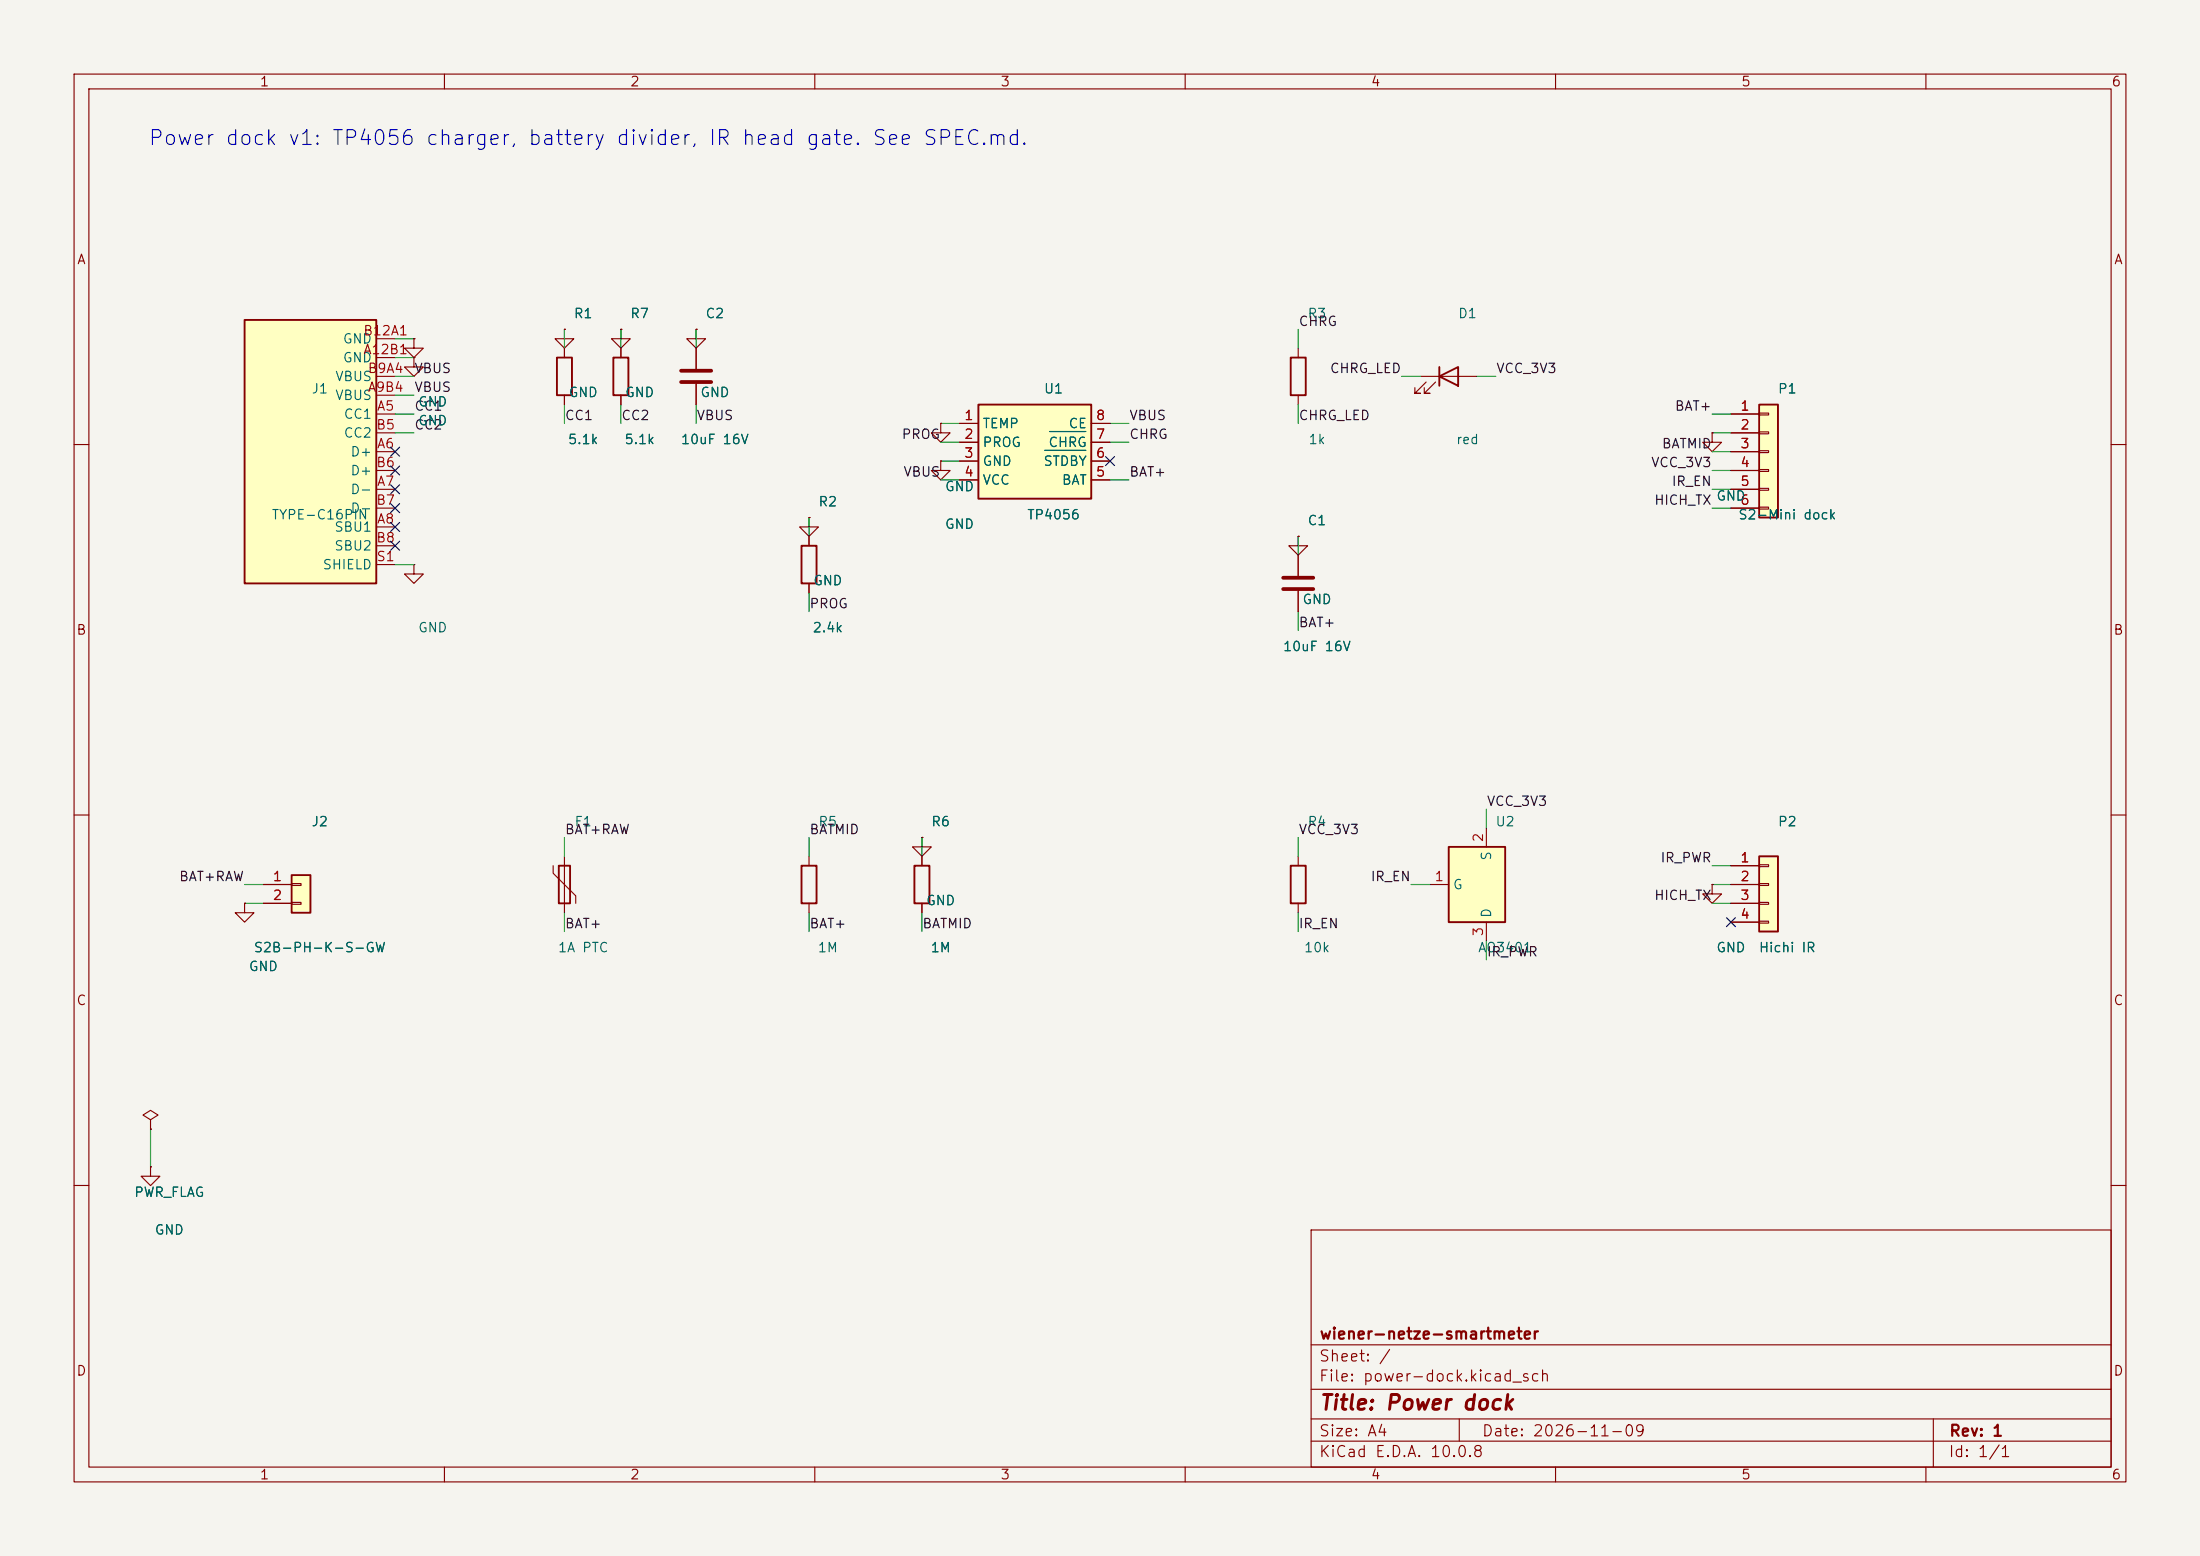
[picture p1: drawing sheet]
<svg xmlns="http://www.w3.org/2000/svg" width="297mm" height="210mm" viewBox="0 0 297 210" stroke-linecap="round" stroke-linejoin="round" font-family="sans-serif">
<path d="M0 0h297v210h-297z" fill="#f5f4ef" stroke="#f5f4ef" stroke-width=".14"/>
<g fill="none" stroke="#840000" stroke-width=".15">
<path d="M10 10h277v190h-277zM12 12h273v186h-273zM60 10v2M110 10v2M160 10v2M210 10v2M260 10v2M55.9 48.3v1.2h1.2l-1.2 1.3-1.3-1.3h1.3M55.9 48.3h.1M10 60h2M109.2 72.4v1.3M109.2 78.7v1.3"/>
<path d="M285 60h2M10 110h2M285 110h2M10 160h2M177 166h108v32h-108zM285 160h2M60 198v2M110 198v2M160 198v2M177 194.5h108M177 191.5h108M177 187.5h108"/>
<path d="M177 181.5h108M197 191.5v3M210 198v2M260 198v2M261 191.5v6.5"/>
</g>
<path d="M108.2 73.7h2v5h-2z" fill="none" stroke="#840000" stroke-width=".25"/>
<path d="M237.5 115.6h2.5v10.1h-2.5z" fill="#ffffc2"/>
<path d="M75.2 48.3h2v5h-2zM82.8 48.3h2v5h-2zM237.5 115.6h2.5v10.1h-2.5z" fill="none" stroke="#840000" stroke-width=".25"/>
<g fill="none" stroke="#840000" stroke-width=".15">
<path d="M76.2 47v1.3M76.2 53.3v1.3M83.8 44.5v1.2h1.3l-1.3 1.3-1.3-1.3h1.3M83.8 44.5h.1M83.8 47v1.3M83.8 53.3v1.3M231.1 119.4v1.3h1.3l-1.3 1.2-1.2-1.2h1.2M231.1 119.4h.1M233.7 116.8h3.8M233.7 119.4h3.8M237.5 116.7h1.3v.3h-1.3zM237.5 119.3h1.3v.2h-1.3z"/>
<path d="M233.7 121.9h3.8M233.7 124.5h3.8M237.5 121.8h1.3v.2h-1.3zM237.5 124.3h1.3v.3h-1.3z"/>
</g>
<path d="M132.1 54.6h15.2v12.7h-15.2z" fill="#ffffc2"/>
<path d="M132.1 54.6h15.2v12.7h-15.2z" fill="none" stroke="#840000" stroke-width=".25"/>
<path d="M129.5 57.2h2.6M129.5 59.7h2.6M147.3 57.2h2.6M147.3 59.7h2.6M129.5 62.2h2.6M129.5 64.8h2.6M147.3 62.2h2.6M147.3 64.8h2.6" fill="none" stroke="#840000" stroke-width=".15"/>
<path d="M141.7 58.2h4.9M141 60.8h5.6" fill="none" stroke="#006464" stroke-width=".15"/>
<path d="M33 43.2h17.8v35.5h-17.8z" fill="#ffffc2"/>
<path d="M33 43.2h17.8v35.5h-17.8zM75.4 116.8h1.6v5.1h-1.6zM108.2 116.8h2v5.1h-2zM123.4 116.8h2.1v5.1h-2.1z" fill="none" stroke="#840000" stroke-width=".25"/>
<g fill="none" stroke="#840000" stroke-width=".15">
<path d="M50.8 55.9h2.5M50.8 53.3h2.5M50.8 48.3h2.5M50.8 58.4h2.5M50.8 50.8h2.5M50.8 45.7h2.5M76.2 44.5v1.2h1.3l-1.3 1.3-1.3-1.3h1.3M76.2 44.5h.1M127 57.2v1.2h1.3l-1.3 1.3-1.3-1.3h1.3M127 57.2h.1M50.8 61h2.5M50.8 66h2.5"/>
<path d="M50.8 71.1h2.5M50.8 63.5h2.5M50.8 68.6h2.5M50.8 73.7h2.5M50.8 76.2h2.5M55.9 76.2v1.3h1.2l-1.2 1.2-1.3-1.2h1.3M55.9 76.2h.1M109.2 69.9v1.2h1.3l-1.3 1.3-1.3-1.3h1.3M109.2 69.9h.1M127 62.2v1.3h1.3l-1.3 1.3-1.3-1.3h1.3M127 62.2h.1M74.7 116.8v1.1l3 3v1"/>
<path d="M76.2 115.6v7.6M109.2 115.6v1.2M124.5 113v1.3h1.2l-1.2 1.3-1.3-1.3h1.3M124.5 113h.1M124.5 115.6v1.2M33 121.9v1.3h1.3l-1.3 1.3-1.3-1.3h1.3M33 121.9h.1M109.2 121.9v1.3M124.5 121.9v1.3M20.3 151.1l1-.6-1-.6-1 .6 1 .6v1.3M20.3 152.4h.1M20.3 157.5v1.3h1.3l-1.3 1.2-1.3-1.2h1.3"/>
<path d="M20.3 157.5h.1"/>
</g>
<path d="M39.4 118.1h2.5v5.1h-2.5z" fill="#ffffc2"/>
<path d="M174.2 48.3h2.1v5h-2.1zM194.3 50.8l2.5-1.3v2.6zM194.3 49.5v2.6M39.4 118.1h2.5v5.1h-2.5zM174.2 116.8h2.1v5.1h-2.1z" fill="none" stroke="#840000" stroke-width=".25"/>
<g fill="none" stroke="#840000" stroke-width=".15">
<path d="M55.9 45.7v1.3h1.2l-1.2 1.3-1.3-1.3h1.3M55.9 45.7h.1M94 44.5v1.2h1.2l-1.2 1.3-1.3-1.3h1.3M94 44.5h.1M94 47v2.8M94 51.8v2.8M175.3 47v1.3M175.3 53.3v1.3M191.8 50.8h7.6M192.5 51.6l-1.5 1.5h.8h-.8v-.8M193.8 51.6l-1.5 1.5h.7h-.7v-.8M231.1 58.4v1.3h1.3l-1.3 1.3-1.2-1.3h1.2"/>
<path d="M231.1 58.4h.1M175.3 72.4v1.3h1.2l-1.2 1.2-1.3-1.2h1.3M175.3 72.4h.1M35.6 119.4h3.8M39.4 119.3h1.2v.2h-1.2zM175.3 115.6v1.2M35.6 121.9h3.8M39.4 121.8h1.2v.2h-1.2zM175.3 121.9v1.3"/>
</g>
<path d="M91.9 50h4.1M91.9 51.6h4.1" fill="none" stroke="#840000" stroke-width=".51"/>
<path d="M195.6 114.3h7.6v10.2h-7.6z" fill="#ffffc2"/>
<path d="M195.6 114.3h7.6v10.2h-7.6z" fill="none" stroke="#840000" stroke-width=".25"/>
<path d="M175.3 74.9v2.8M175.3 79.8v2.8M193 119.4h2.6M200.7 111.8v2.5M200.7 124.5v2.5" fill="none" stroke="#840000" stroke-width=".15"/>
<path d="M173.2 78h4.1M173.2 79.5h4.1" fill="none" stroke="#840000" stroke-width=".51"/>
<path d="M237.5 54.6h2.5v15.3h-2.5z" fill="#ffffc2"/>
<path d="M237.5 54.6h2.5v15.3h-2.5z" fill="none" stroke="#840000" stroke-width=".25"/>
<g fill="none" stroke="#840000" stroke-width=".15">
<path d="M55.9 48.3h.1M55.9 45.7h.1M76.2 44.5h.1M76.2 47v1.3M76.2 53.3v1.3M83.8 44.5h.1M83.8 47v1.3M83.8 53.3v1.3M94 44.5h.1M94 47v2.8M94 51.8v2.8M127 57.2h.1"/>
<path d="M129.5 57.2h2.6M129.5 59.7h2.6M147.3 57.2h2.6M147.3 59.7h2.6M231.1 58.4h.1M233.7 55.9h3.8M233.7 58.4h3.8M237.5 55.8h1.3v.2h-1.3zM237.5 58.3h1.3v.2h-1.3zM109.2 69.9h.1M109.2 72.4v1.3M109.2 78.7v1.3"/>
<path d="M127 62.2h.1M129.5 62.2h2.6M129.5 64.8h2.6M147.3 62.2h2.6M147.3 64.8h2.6M175.3 72.4h.1M175.3 74.9v2.8M175.3 79.8v2.8M233.7 61h3.8M233.7 63.5h3.8M233.7 66h3.8M233.7 68.6h3.8"/>
<path d="M237.5 60.8h1.3v.3h-1.3zM237.5 63.4h1.3v.2h-1.3zM237.5 65.9h1.3v.3h-1.3zM237.5 68.5h1.3v.2h-1.3zM35.6 119.4h3.8M124.5 113h.1M124.5 115.6v1.2M231.1 119.4h.1M233.7 116.8h3.8M233.7 119.4h3.8M33 121.9h.1M35.6 121.9h3.8"/>
<path d="M124.5 121.9v1.3M233.7 121.9h3.8M233.7 124.5h3.8M20.3 152.4h.1M20.3 157.5h.1"/>
</g>
<g fill="none" stroke="#009600" stroke-width=".15">
<path d="M53.3 50.8h2.6M53.3 45.7h2.6M53.3 58.4h2.6M53.3 55.9h2.6M53.3 53.3h2.6M53.3 48.3h2.6M76.2 44.5v2.5M76.2 54.6v2.6M83.8 44.5v2.5M83.8 54.6v2.6M94 44.5v2.5M94 54.6v2.6"/>
<path d="M127 57.2h2.5M127 59.7h2.5M149.9 57.2h2.5M149.9 59.7h2.5M175.3 44.5v2.5M175.3 54.6v2.6M189.2 50.8h2.6M199.4 50.8h2.5M231.1 58.4h2.6M231.1 55.9h2.6M53.3 76.2h2.6M109.2 69.9v2.5"/>
<path d="M127 64.8h2.5M127 62.2h2.5M149.9 64.8h2.5M175.3 72.4v2.5M231.1 68.6h2.6M231.1 61h2.6M231.1 63.5h2.6M231.1 66h2.6M109.2 80v2.6M175.3 82.6v2.5M33 119.4h2.6M76.2 113v2.6"/>
<path d="M109.2 113v2.6M124.5 113v2.6M175.3 113v2.6M190.5 119.4h2.5M200.7 109.2v2.6M231.1 119.4h2.6M231.1 116.8h2.6M33 121.9h2.6M76.2 123.2v2.5M109.2 123.2v2.5M124.5 123.2v2.5M175.3 123.2v2.5"/>
<path d="M200.7 127v2.5M231.1 121.9h2.6M20.3 152.4v5.1"/>
</g>
<g fill="none" stroke="#000084" stroke-width=".15">
<path d="M52.7 60.4l1.2 1.2M52.7 73.1l1.2 1.2M52.7 65.4l1.2 1.2M52.7 62.9l1.2 1.2M52.7 70.5l1.2 1.2M52.7 68l1.2 1.2M53.9 60.4l-1.2 1.2M53.9 73.1l-1.2 1.2M53.9 65.4l-1.2 1.2M53.9 62.9l-1.2 1.2M53.9 70.5l-1.2 1.2M53.9 68l-1.2 1.2"/>
<path d="M149.3 61.6l1.2 1.2M150.5 61.6l-1.2 1.2M233.1 123.9l1.2 1.2M234.3 123.9l-1.2 1.2"/>
</g>
<path d="M141.7 58.2h4.9M141 60.8h5.6" fill="none" stroke="#006464" stroke-width=".15"/>
<text font-size="2" fill="#0000c2" x="19.9" y="20.1">Power dock v1: TP4056 charger, battery divider, IR head gate. See SPEC.md.</text>
<text font-size="2" fill="#840000" x="178" y="190.8">Title: Power dock</text>
<g font-size="1.5" fill="#840000">
<text x="178" y="184.1">Sheet: /</text>
<text x="178" y="181.1">wiener-netze-smartmeter</text>
<text x="178" y="186.8">File: power-dock.kicad_sch</text>
<text x="178" y="197">KiCad E.D.A. 10.0.8</text>
<text x="178" y="194.2">Size: A4</text>
<text x="200" y="194.2">Date: 2026-11-09</text>
<text x="263" y="197">Id: 1/1</text>
<text x="263" y="194.2">Rev: 1</text>
</g>
<g font-size="1.3" fill="#840000">
<text x="35" y="12">1</text>
<text x="85" y="12">2</text>
<text x="135" y="12">3</text>
<text x="185" y="12">4</text>
<text x="235" y="12">5</text>
<text x="285" y="12">6</text>
<text x="10.3" y="36">A</text>
<text x="285.3" y="36">A</text>
<text x="10.2" y="86">B</text>
<text x="285.2" y="86">B</text>
<text x="10.2" y="136">C</text>
<text x="285.2" y="136">C</text>
<text x="10.2" y="186">D</text>
<text x="285.2" y="186">D</text>
<text x="35" y="200">1</text>
<text x="85" y="200">2</text>
<text x="135" y="200">3</text>
<text x="185" y="200">4</text>
<text x="235" y="200">5</text>
<text x="285" y="200">6</text>
</g>
<g font-size="1.3" fill="#006464">
<text x="46.2" y="46.7">GND</text>
<text x="77.4" y="43.3">R1</text>
<text x="85" y="43.3">R7</text>
<text x="95.2" y="43.3">C2</text>
<text x="176.4" y="43.3">R3</text>
<text x="196.8" y="43.3">D1</text>
<text x="42" y="53.4">J1</text>
<text x="45.2" y="51.8">VBUS</text>
<text x="46.2" y="49.2">GND</text>
<text x="76.7" y="53.9">GND</text>
<text x="84.3" y="53.9">GND</text>
<text x="94.5" y="53.9">GND</text>
<text x="140.8" y="53.4">U1</text>
<text x="239.9" y="53.4">P1</text>
<text x="45.2" y="54.3">VBUS</text>
<text x="46.3" y="56.8">CC1</text>
<text x="46.3" y="59.4">CC2</text>
<text x="56.4" y="57.7">GND</text>
<text x="56.4" y="55.2">GND</text>
<text x="132.6" y="58.1">TEMP</text>
<text x="144.2" y="58.1">CE</text>
<text x="47.2" y="61.9">D+</text>
<text x="47.2" y="64.5">D+</text>
<text x="76.6" y="60.3">5.1k</text>
<text x="84.2" y="60.3">5.1k</text>
<text x="91.8" y="60.3">10uF 16V</text>
<text x="132.6" y="60.7">PROG</text>
<text x="132.6" y="63.2">GND</text>
<text x="132.6" y="65.7">VCC</text>
<text x="140.8" y="63.2">STDBY</text>
<text x="141.4" y="60.7">CHRG</text>
<text x="143.3" y="65.7">BAT</text>
<text x="176.6" y="60.3">1k</text>
<text x="196.5" y="60.3">red</text>
<text x="36.6" y="70.4">TYPE-C16PIN</text>
<text x="47.2" y="67">D-</text>
<text x="47.2" y="69.5">D-</text>
<text x="110.4" y="68.7">R2</text>
<text x="127.5" y="71.7">GND</text>
<text x="127.5" y="66.6">GND</text>
<text x="138.6" y="70.4">TP4056</text>
<text x="176.4" y="71.2">C1</text>
<text x="231.6" y="67.9">GND</text>
<text x="234.6" y="70.4">S2-Mini dock</text>
<text x="43.5" y="77.2">SHIELD</text>
<text x="45" y="72.1">SBU1</text>
<text x="45" y="74.6">SBU2</text>
<text x="109.7" y="79.3">GND</text>
<text x="175.7" y="81.9">GND</text>
<text x="56.4" y="85.7">GND</text>
<text x="109.6" y="85.7">2.4k</text>
<text x="173.1" y="88.2">10uF 16V</text>
<text x="42" y="111.8">J2</text>
<text x="77.5" y="111.8">F1</text>
<text x="110.4" y="111.8">R5</text>
<text x="125.6" y="111.8">R6</text>
<text x="176.4" y="111.8">R4</text>
<text x="201.8" y="111.8">U2</text>
<text x="239.9" y="111.8">P2</text>
<text x="201.6" y="116.2" transform="rotate(-90 201.6 116.2)">S</text>
<text x="124.9" y="122.5">GND</text>
<text x="196.1" y="120.3">G</text>
<text x="201.6" y="124" transform="rotate(-90 201.6 124)">D</text>
<text x="33.5" y="131.4">GND</text>
<text x="34.2" y="128.8">S2B-PH-K-S-GW</text>
<text x="75.2" y="128.8">1A PTC</text>
<text x="110.3" y="128.8">1M</text>
<text x="125.5" y="128.8">1M</text>
<text x="175.9" y="128.8">10k</text>
<text x="199.4" y="128.8">AO3401</text>
<text x="231.6" y="128.8">GND</text>
<text x="237.4" y="128.8">Hichi IR</text>
<text x="18" y="161.9">PWR_FLAG</text>
<text x="20.8" y="166.9">GND</text>
</g>
<g font-size="1.3" fill="#a90000">
<text x="48.9" y="45.6">B12A1</text>
<text x="48.9" y="48.1">A12B1</text>
<text x="49.6" y="53.2">A9B4</text>
<text x="49.6" y="50.7">B9A4</text>
<text x="50.7" y="58.3">B5</text>
<text x="50.8" y="55.7">A5</text>
<text x="130.1" y="57">1</text>
<text x="130.1" y="59.6">2</text>
<text x="147.9" y="59.6">7</text>
<text x="147.9" y="57">8</text>
<text x="234.9" y="55.7">1</text>
<text x="234.9" y="58.3">2</text>
<text x="50.7" y="63.4">B6</text>
<text x="50.8" y="60.8">A6</text>
<text x="50.8" y="65.9">A7</text>
<text x="130.1" y="62.1">3</text>
<text x="130.1" y="64.6">4</text>
<text x="147.9" y="64.6">5</text>
<text x="147.9" y="62.1">6</text>
<text x="234.9" y="60.8">3</text>
<text x="234.9" y="63.4">4</text>
<text x="234.9" y="65.9">5</text>
<text x="50.7" y="68.4">B7</text>
<text x="50.8" y="71">A8</text>
<text x="234.9" y="68.4">6</text>
<text x="50.7" y="73.5">B8</text>
<text x="50.7" y="76.1">S1</text>
<text x="200.5" y="113.8" transform="rotate(-90 200.5 113.8)">2</text>
<text x="36.7" y="119.2">1</text>
<text x="193.6" y="119.2">1</text>
<text x="234.9" y="116.7">1</text>
<text x="234.9" y="119.2">2</text>
<text x="36.7" y="121.8">2</text>
<text x="234.9" y="121.8">3</text>
<text x="234.9" y="124.3">4</text>
<text x="200.5" y="126.5" transform="rotate(-90 200.5 126.5)">3</text>
</g>
<g font-size="1.3" fill="#0f0f0f">
<text x="175.2" y="44.3">CHRG</text>
<text x="55.9" y="50.7">VBUS</text>
<text x="55.9" y="53.2">VBUS</text>
<text x="179.4" y="50.7">CHRG_LED</text>
<text x="201.9" y="50.7">VCC_3V3</text>
<text x="55.9" y="58.3">CC2</text>
<text x="55.9" y="55.8">CC1</text>
<text x="76.2" y="57">CC1</text>
<text x="83.8" y="57">CC2</text>
<text x="94" y="57">VBUS</text>
<text x="121.6" y="59.6">PROG</text>
<text x="152.4" y="59.6">CHRG</text>
<text x="152.4" y="57">VBUS</text>
<text x="175.2" y="57">CHRG_LED</text>
<text x="226" y="55.8">BAT+</text>
<text x="121.9" y="64.6">VBUS</text>
<text x="152.4" y="64.6">BAT+</text>
<text x="222.8" y="63.4">VCC_3V3</text>
<text x="224.3" y="60.8">BATMID</text>
<text x="225.6" y="65.9">IR_EN</text>
<text x="223.2" y="68.5">HICH_TX</text>
<text x="109.2" y="82.4">PROG</text>
<text x="175.2" y="85">BAT+</text>
<text x="76.2" y="112.9">BAT+RAW</text>
<text x="109.2" y="112.9">BATMID</text>
<text x="175.2" y="112.9">VCC_3V3</text>
<text x="200.6" y="109.1">VCC_3V3</text>
<text x="24.1" y="119.3">BAT+RAW</text>
<text x="185" y="119.3">IR_EN</text>
<text x="224.1" y="116.7">IR_PWR</text>
<text x="76.2" y="125.6">BAT+</text>
<text x="109.2" y="125.6">BAT+</text>
<text x="124.4" y="125.6">BATMID</text>
<text x="175.2" y="125.6">IR_EN</text>
<text x="223.2" y="121.8">HICH_TX</text>
<text x="200.6" y="129.4">IR_PWR</text>
</g>
</svg>
